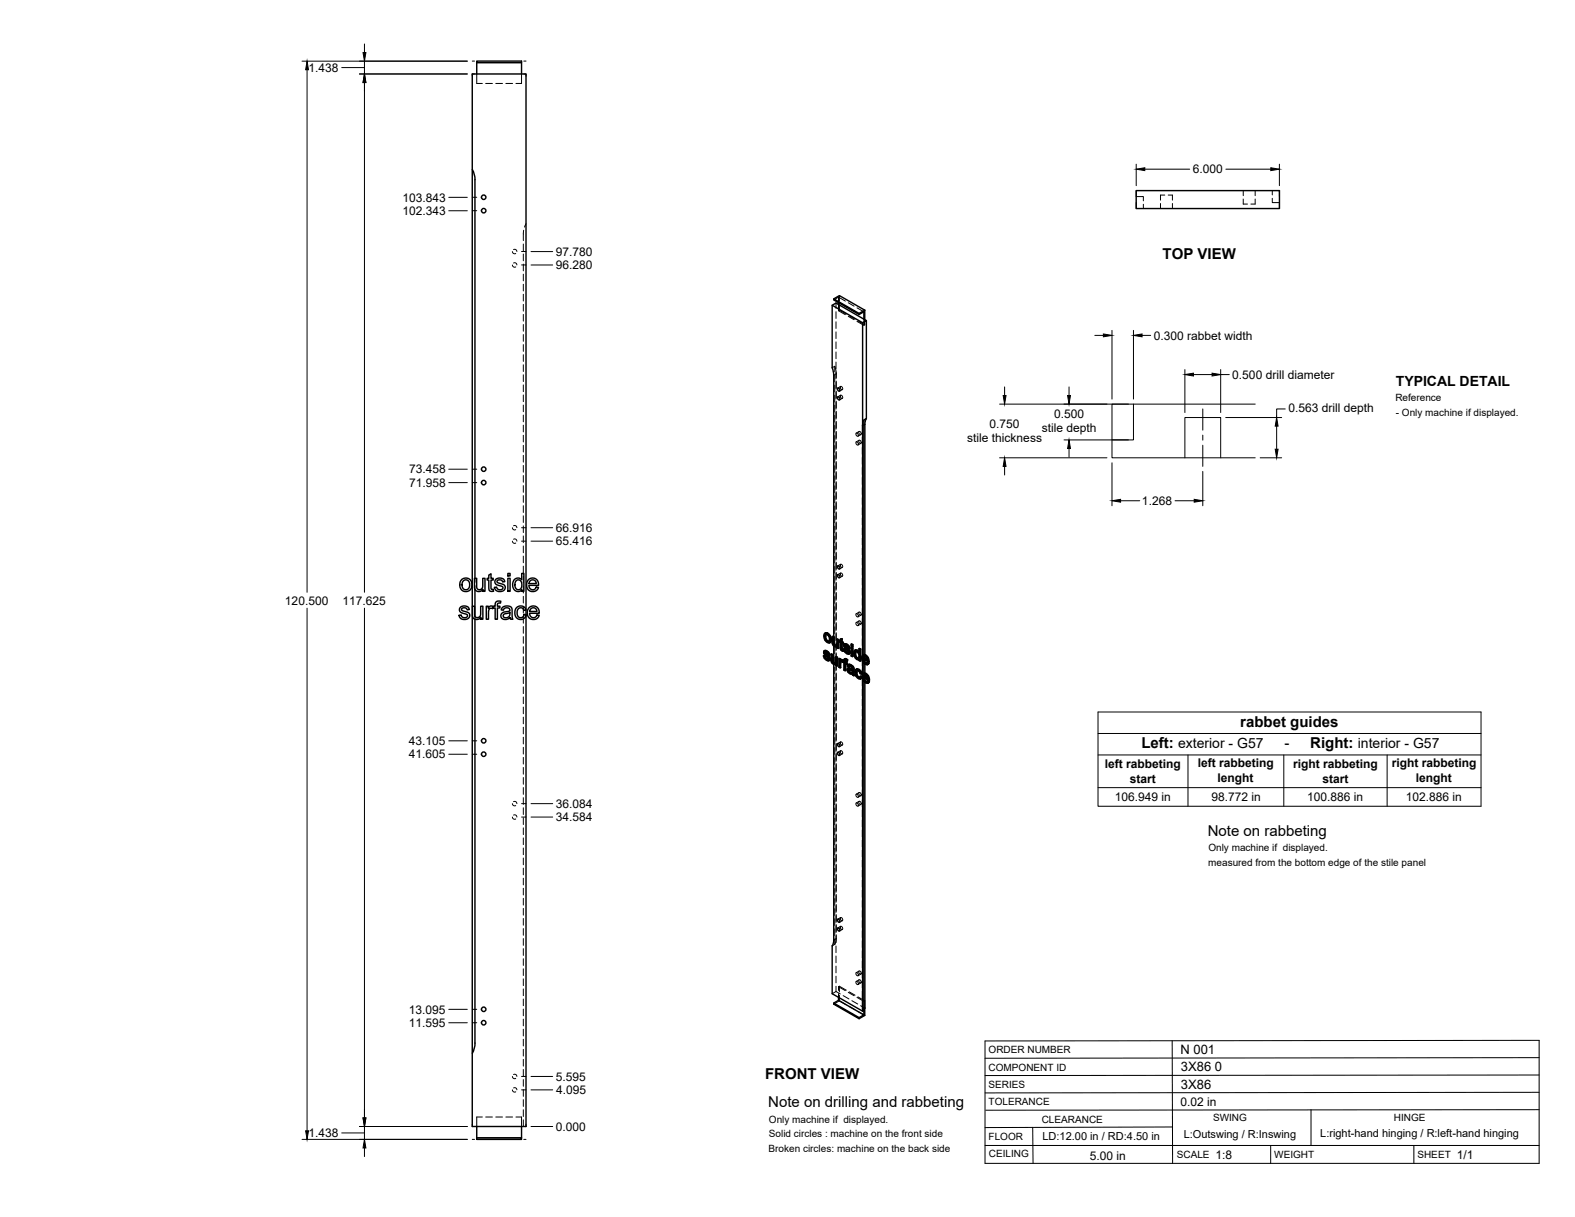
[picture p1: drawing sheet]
<svg xmlns="http://www.w3.org/2000/svg" width="559mm" height="432mm" viewBox="0 0 559 432" stroke-linecap="round" stroke-linejoin="round" font-family="sans-serif">
<!-- layer: Visible -->
<g fill="none" stroke="#000" stroke-width=".51">
<path d="M169.1 22.2v4M185 22.2h-15.9v-.5h15.9v4.5M167.6 60.1l.7 1.8 .2 1.8v141.5M403.1 67.6h50.8v6.4h-50.8zM295.3 108.3l10.7 6.2v118M295.8 106l2-1.1 9 5.1M297.5 107.4v.7M304.8 111.2l-9-5.2v.4l9 5.2M306 114.5l1.4-.8v34.8l-.9 .5v83.2M306.8 110l-2 1.2v.4l1.7-1v2.6M306.8 110v3.4M307.4 113.7l-10.8-6.2-1.3 .8v22.2l.5 2.6v92.8"/>
<path d="M297.2 137.7l.6 .2 .1 .8-.6-.1zM297.2 140.8l.6 .2 .1 .8-.6-.1zM307.4 148.5l-.5 2v81.8M163.3 215.5l1.4-.5a1.58 1.58 0 0 1 1.8 1.3l-.8 .1a1.02 1.02 0 0 0-.9-.8 1.02 1.02 0 0 0-1 .8l2.1 .9a1.39 1.39 0 0 1 .6 1.7 1.39 1.39 0 0 1-1.7 .8l-.9-.1-.7-.6-.3-.8 .7-.1a1.09 1.09 0 0 0 1.1 1 1.09 1.09 0 0 0 1.1-1l-1.8-.7a1.19 1.19 0 0 1-.7-2zM163.8 205.6l1-.5a2.33 2.33 0 0 1 2.6 3 2.33 2.33 0 0 1-3.8 1.1l-.4-1.1a2.74 2.74 0 0 1 .6-2.5zM164.3 206.2l1.3-.4 .9 .7 .1 1.7-.8 .9h-1.1l-.6-.6-.2-1.4zM167.6 215.1h.8v2.6a1.14 1.14 0 0 0 1.1 1.4 1.14 1.14 0 0 0 1-1.5v-2.5h.8v4.6h-.7v-.7a1.63 1.63 0 0 1-1.9 .8 1.63 1.63 0 0 1-1.1-1.8zM168.3 205.2h.8v2.6a1.14 1.14 0 0 0 1.2 1.4 1.14 1.14 0 0 0 1-1.5v-2.5h.8v4.6h-.7v-.7a1.63 1.63 0 0 1-2 .8 1.63 1.63 0 0 1-1.1-1.9zM168.5 219.7v150.4l-.2 1.9-.7 1.7M168.5 209.2v9.5M172.5 215.1h.7v.7a1.12 1.12 0 0 1 1.8-.6l.7-.1v-.5a1.33 1.33 0 0 1 .6-1.3 1.33 1.33 0 0 1 1.4 0l-.1 .7a.71 .71 0 0 0-.8 0 .71 .71 0 0 0-.3 .7v.4h.9v.6h-.9v4h-.8v-4h-.7v-.4l-.2 .7a1.02 1.02 0 0 0-1.2 .1 1.02 1.02 0 0 0-.3 1.2v2.4h-.8zM173.4 204l.8-.4v1.6h.8v.6h-.8v3.1l.8 .2 .1 .7h-.6a1.02 1.02 0 0 1-1.1-1.4v-2.6h-.6v-.6h.6z"/>
<path d="M175.8 205.7l1.5-.6a1.58 1.58 0 0 1 1.8 1.3l-.8 .1a.99 .99 0 0 0-1-.8 .99 .99 0 0 0-.9 .8l2.6 1.1a1.59 1.59 0 0 1-.2 2 1.59 1.59 0 0 1-1.9 .3l-.9-.4-.4-.5-.2-.6 .8-.1a1.08 1.08 0 0 0 1.1 1 1.08 1.08 0 0 0 1.1-1.1l-2-.7a1.19 1.19 0 0 1-.6-1.8zM178.2 215.6l.7-.4 1-.2 1.5 .5 .5 4.2h-.8l-.1-.6a1.77 1.77 0 0 1-2 .8 1.77 1.77 0 0 1-1.3-1.7l.7-.9 1.6-.3a.68 .68 0 0 0 .9-.7 .68 .68 0 0 0-.9-.6 1.12 1.12 0 0 0-1.4 .8l-.8-.1zM178.7 218l1.4-.4a.42 .42 0 0 1 .6-.2 .42 .42 0 0 1 .2 .6v.1a1.2 1.2 0 0 1-1.1 1.1 1.2 1.2 0 0 1-1.3-.9zM180.2 205.2h.8v4.6h-.8zM180.2 203.5h.8v.8h-.8zM182.5 205.7a1.73 1.73 0 0 1 2.6 0v-2.2h.8v6.3h-.8v-.6a1.89 1.89 0 0 1-2.3 .4 1.89 1.89 0 0 1-.9-2.1zM183.1 206.1l.8-.4 .9 .5 .4 1.2-.2 1.1a1.26 1.26 0 0 1-1.7 .6 1.26 1.26 0 0 1-.6-1.6zM183.3 215.6v-.1a1.93 1.93 0 0 1 3.3 1l-.8 .1a1.29 1.29 0 0 0-1.7-.8 1.29 1.29 0 0 0-.6 1.8l.1 .8 .7 .7a1.18 1.18 0 0 0 1.6-1.1l.8 .1-.4 .9a2.06 2.06 0 0 1-2.4 .6 2.06 2.06 0 0 1-1.2-2.2l.1-1zM186.6 218.1v-191.9h-19v373.5h19v-181.3M187.4 205.7a2.14 2.14 0 0 1 2.6-.4 2.14 2.14 0 0 1 1.1 2.4h-3.5l.2 .7a1.29 1.29 0 0 0 1.3 .9 1.29 1.29 0 0 0 1.1-1l.9 .1-.5 .9a2.33 2.33 0 0 1-3.2 0 2.33 2.33 0 0 1-.2-3.2zM187.7 215.6a2.15 2.15 0 0 1 2.5-.3 2.15 2.15 0 0 1 1.1 2.3h-3.4l.2 .8a1.29 1.29 0 0 0 1.2 .8 1.29 1.29 0 0 0 1.2-1l.8 .1-.5 .9a2.34 2.34 0 0 1-3.2-.1 2.34 2.34 0 0 1-.1-3.2zM188.1 206.1l1.2-.3a1.27 1.27 0 0 1 1 1.3h-2.6z"/>
<path d="M188.3 216l.8-.4 .7 .2 .7 1.2h-2.6zM297.2 200.8l.6 .2 .1 .8-.6-.2zM297.2 203.9l.6 .2 .1 .8-.6-.1zM292.1 232.7l.5 .2M292.5 230.9l.9 .1M292.6 232.9l.2-.2 .2 .6-.2 .1zM292.7 231.6l.4 .3M292.7 231.8l1.4 1.1M292.7 224.7l.6-.2 .5 .2zM292.7 224.7l-.4 .5v1l.9 1.5a.93 .93 0 0 0 1.4 .2M292.7 230.8l-.3 .2M292.8 225.9l.2 1"/>
<path d="M292.8 233.4l.5 .5 .5-.1M292.8 230.9l.6 .1 .5 .4M292.8 232.7l-.4-.2a1.18 1.18 0 0 0 .4 1.5l.8 .4 .6-.1M292.9 232l1.5 1.3M292.9 231.4v.1M292.9 231.7l-.2-.3 .7 .2 .4 .7 .4 .2M293 226.9l.2-.1 .6 .6-.4 .1zM293 233.3l.5 .4M293 230.8l-.7 .3-.1 .6 1.5 1.7v.6M293.1 225.1l-.1 .7M293.2 231.1l.5 .4 .2-.1 .4 .4M293.2 226.8l-.2-.9a.5 .5 0 0 1 .1-.8 .5 .5 0 0 1 .7 .4l.4 .7 .1 1-.2 .4-.6-.1"/>
<path d="M293.3 233.9l.4 .1M293.5 224.8l.9 .9 .2-.1 .4 1.3M293.7 231.5l.4 .5 .2-.1 .1 .5-.2 .1-.1-.5M293.8 227.4l.3 .1M293.8 224.7l.8 .9M293.8 234h-.1M293.9 233l.3 .4 .2-.1 .1 .5M294.2 233.4l.1 .5 .2-.1-.1 .4M294.3 233.9l-.1 .4 .2-.1-.3 .2M294.4 225.7l.3 1.3 .3-.1-.2 .8M294.7 227l-.1 .9 .2-.2-.4 .3M294.8 232.1l.7 .1v2.3"/>
<path d="M295.3 225.9l.6 .1v2.2M295.3 232.4v2.1h.2l.2 .4M295.3 234.6l.2 .4 .2-.1 .3 .3M295.5 235l.3 .3h.6M295.5 232.2l-.7-.1 .1 2.6 .8 1h.8M295.7 226.1v2.2l.2-.1 .2 .4M295.7 228.3l.2 .5 .2-.2 .3 .3M295.8 235.3l.4 .1M295.8 235.7v97.8l-.5 2.1v17l10.7 6.2 .5-.3M295.8 229.2v5.8M295.9 228.8l.3 .3 .6-.1-.2 .2M295.9 226l-.6-.1v2.5l.7 1 .5 .2 .5-.2"/>
<path d="M296.2 229.1l.4 .1M296.4 235.3l-.2 .1M296.4 235.2l-.2 .2M296.5 233.1l.7 .1v3l-.3 .1v-3M296.5 235.7v.4l.4 .2M296.5 235.7l-.1 .1M296.9 226.8l.7 .1v3.1l-.3 .1v-3M297 229.4v.5l.3 .2M297 229.4l-.2 .1M297.2 233.2l-.7-.1-.1 2.1M297.6 226.9l-.7-.1v1.9l-.3 .5M297.6 233.7l.6 .1v.4l.3-.2"/>
<path d="M298 233.9v.5l.8-.3M298.1 234.8l.2 2.1-.2 .1v-1.6M298.1 227.3h-.3v.4l.3 .2 .1 2.4 .5 .6h.6l-.1-.4h-.4M298.1 226.8l.7-.2v1M298.2 233.8l-.6-.1v3l.5 .3M298.3 234.1h.5l.4 .3M298.4 234.7h.1M298.6 234.2l.4 .4M298.6 226.7v1.1l.6 .1M298.6 227.8l.6 .1-.2 .5v-.4M298.6 230.2l.4 .2M298.7 230.4l.5 .1"/>
<path d="M298.8 226.6l-.7 .2v.7l-.3-.2M298.8 228.3v1.8M298.9 235l-.7-.3 .1 .6M299 228.4l-.4-.2v2l.3 .1M299 230.6l.1 .5M299 234.5v.4l.4 .2v2.6l.4 .3M299 234.7l-.1 .3M299 234.9l-.1 .1M299.3 230.3l.4 .2M299.6 228.5l.9 .1M299.7 233.8h.7l.4 .3M299.7 230.5l.2-.2 .2 .6-.2 .1z"/>
<path d="M299.8 229.2l.4 .3M299.8 229.4l1.5 1.1M299.8 235l.8 .2-.2 .5v-.4M299.9 228.4l-.4 .2M299.9 233.7l-.3 .1M299.9 231l.5 .5h.5M299.9 228.5l.6 .1 .6 .4M299.9 230.3l-.4-.1a1.37 1.37 0 0 0 .8 1.6l.6 .3 .4-.2M300 229.7l1.5 1.2M300 229v.1M300 229.3l-.2-.2 .6 .1 .9 .9M300.1 234.4v.5"/>
<path d="M300.1 235.5v2.4l-.3 .1v-2.6l.6 .3M300.1 233.9l.7 .2-.3 .5v-.4M300.1 230.9l.5 .5M300.1 228.4l-.7 .3v.5l1.5 1.9-.1 .5M300.3 228.7l.5 .4 .3-.1 .3 .5M300.4 233.8l-.9 .1-.1 .8-.4-.2h.4M300.4 231.5l.4 .1M300.5 234.6l-.5-.2-.2 .6 .8 .2M300.8 229.1l.4 .5 .2-.1 .2 .5-.3 .1-.1-.5M300.9 237.1l.5-.1 1 .3M300.9 231.6h-.1M301 237.9l.2 .4 .2-.1 .4 .3"/>
<path d="M301 230.6l.3 .5 .2-.2 .1 .5M301.1 237.7l.3 .5M301.1 237l-.3 .2M301.2 238.3l.3 .4h.7M301.2 236.4l.1-.1-.2 .3zM301.2 237.6l-.1 .1M301.2 235.8l.8 .1 .6 .4M301.2 237.6h.2a.76 .76 0 0 1 .9 .9l-.3 .3M301.3 237.6l-.1 .1M301.3 236.3l.9 .5a.36 .36 0 0 1 .2 .6 .36 .36 0 0 1-.6-.1l-.6-.2M301.3 231.1l.1 .4 .2-.1-.1 .4M301.4 237l-.8 .3 .1 1 .9 .8h.8l.1 .4 .4 .3"/>
<path d="M301.4 231.5l-.1 .4 .2-.1-.3 .3M301.4 235.7l-.5 .2M301.5 238.7h.8M301.8 236.1l1.1 .6M302 229.7l.6 .1zM302 228.6l.6 .1zM302 229.7v3l.4 .3M302 228.6v.6l.4 .2M302 235.9l-.6-.2-.5 .2-.3 .4 .5 .3M302.3 236.5l.3 .4 .3-.2 .1 .5M302.6 229.8v3.1l-.2 .1v-3M302.6 228.7l-.2 .7v-.6"/>
<path d="M302.6 236.9l.2 .4 .2-.1 .1 2M302.8 237.3v2.1l.3-.2 .1 .4-.3 .2-.1-.4M303.4 232.1l.2 .9M303.4 230.7h.8l.5 .4M303.6 231.3l.6 .1 .5 1v1l-.6 .2M303.6 231.3l-.2 .8 .2-.2 .2 1M303.6 233l.2-.1 .5 .6-.3 .1zM303.6 231.2v.1M303.7 230.6l-.4 .2M303.8 231.2l-.2 .7M303.8 238.8l.2 1 .2-.2 .6 .6M303.9 237.4l.9 .1 .7 .6"/>
<path d="M304 239.8l.5 .5h.6M304 230.8l.7 .4M304.1 237.3l-.4 .2M304.2 238l-.2 .7M304.2 230.7l-.5-.1a1.97 1.97 0 0 0 0 3.1l.7 .4 .4-.1M304.3 233.5l.3 .1M304.5 237.6l.7 .7 .3-.2 .3 1-.2 .1-.4-.9M304.7 230.2l.5 .2 .2-.1v4.2l-.2 .1v-4.2M304.8 237.5l-.9-.1a2.17 2.17 0 0 0 .8 3.5h.6M304.8 234v.4l.4 .2M304.8 234l-.2 .1M305.2 240l.4 .3"/>
<path d="M305.4 230.3l-.5-.3-.2 .2v1.5l-.3-.5M305.6 239.2l-.4-.2-.5-.8-.5-.2-.4 .8 .2-.1 .2 .9M306 232.4h1.1l.9 .9M306 234.7v4.5M306.2 239h1.1l.8 .9M306.3 239.9l1.5 .9-.5-1.1a.51 .51 0 0 0-.6-.3 .51 .51 0 0 0-.4 .5l.3-.1 1.1 .7M306.4 234.7l.6 .6 .6-.1M306.4 233.9l.2 .6M306.5 234v.2M306.5 235.3v3.5M306.6 232.9l-.2 .4 .1-.4M306.7 239.4l-.1 .4"/>
<path d="M306.9 232.9v.6M306.9 234.2v.7M306.9 235.6v3.2M306.9 239.4v.6M306.9 232.9l.8 1.3-1.5-.8M306.9 232.9a.45 .45 0 0 0-.5 0 .45 .45 0 0 0-.2 .5l.2-.1 1.2 .6M306.9 232.5l.9 .9 .2-.1 .3 1.3M307 235.3l.4 .1M307.1 239.1l.8 .9 .2-.1 .4 1.3M307.1 232.4l-.6-.2-.6 .5v1.8l.7 .9 .7 .5 .5-.1 .5-.6M307.3 239l-.6-.2-.7 .5v1.7l.6 .9 .9 .5h.3l.7-.6M307.5 235.3l-.1 .1"/>
<path d="M307.6 235l.5 .4M307.8 233.4l.3 1.4 .2-.2-.2 .2M307.9 240l.4 1.3 .2-.1-.2 .1M308.1 234.9l-1.9-1.1 .2 .9 .2-.2 .6 .6M308.3 235.2l-.5 .6M308.3 235.2l-.4-.3-.5 .5M305.6 240.3l.2-.1-.5 .7zM305.8 240.2l-.4-.4-.4 .6-.5-.1M306 241v117.8M306.5 241.7v118.4M306.6 240.5l.2 .6M306.6 241.3l.5 .5h.6"/>
<path d="M306.9 242.1v115.6l-.4 .2M306.9 240.7v.5M307.1 241.8l.4 .1M307.6 241.9h-.1M307.8 241.6l.5 .3M308.3 241.5l-2-1.2 .3 1 .2-.2 .5 .6M308.5 241.8l-.5 .6M308.5 241.8l-.5-.3-.5 .4M297.2 267l.6 .2 .1 .8-.6-.2zM297.2 263.9l.6 .1 .1 .9-.6-.2zM297.2 329.3l.6 .2 .1 .8-.6-.2zM297.2 326.2l.6 .2 .1 .8-.6-.2z"/>
<path d="M297.5 353.9v1l-1.7 1v.4l9 5.1v-.3l-9-5.2M297.5 354.9l9 5.2-1.7 1M306.8 357.7v2.6l-2 1.1M169.1 399.7v4.6h15.9v-.6h-15.9M185 399.7v4"/>
<circle cx="171.6" cy="74.8" r=".79"/>
<circle cx="171.6" cy="70" r=".79"/>
<circle cx="171.6" cy="171.2" r=".79"/>
<circle cx="171.6" cy="166.5" r=".79"/>
<circle cx="171.6" cy="262.8" r=".79"/>
<circle cx="171.6" cy="267.6" r=".79"/>
<circle cx="171.6" cy="358.1" r=".79"/>
<circle cx="171.6" cy="362.9" r=".79"/>
</g>
<!-- layer: Hidden -->
<g fill="none" stroke="#000" stroke-width=".35">
<path d="M169.1 26.2v3.4h2M172.3 29.6h2.4M175.9 29.6h2.4M179.5 29.6h2.4M185 26.2v3.4h-2M186.6 79.4l-.5 1.2M403.1 69.7h2.6v1.6M405.7 72.5v1.5M411.7 72.2v1.8M413.3 69.2h-1.6v1.8M414.5 69.2h1.5v1.8M416 72.2v1.8"/>
<path d="M441.1 70.6v1.8h1.5M441.1 67.6v1.8M445.3 70.6v1.8h-1.5M445.3 67.6v1.8M451.4 70.4v1.5h2.5M451.4 67.6v1.6M181.8 94l.4 .7h.8M181.8 89.3l.4 .6h.8M182.2 93.3h.7l.5 .7M182.2 88.6l.7-.1 .5 .7M185.7 86.6v2.3M185.7 90.1v2.4"/>
<path d="M185.7 93.7v2.4M185.7 97.3v2.4M185.8 81.7l-.1 3.7M185.7 100.9v2.3M185.7 104.4v2.4M185.7 108v2.4M185.7 111.6v2.3M185.7 115.1v2.4M185.7 118.7v2.4M296.6 107.5v1.9M296.6 110.6v2.4M296.6 114.2v2.3"/>
<path d="M296.6 117.8v2.3M297.5 105.4v2M297.5 108.1v2.2M297.5 105.4l-1.7 1M297.5 105.4l2.4 1.4M297.8 110.1l-.3 .2 2.4 1.4M297.8 104.9v2M297.8 108.1v2M297.8 110.1l2.4 1.4M301 107.4l2 1.2M301 112.2l2 1.2M301.3 112.1l2.1 1.2"/>
<path d="M304.1 109.2l2.4 1.4M304.1 114l2.4 1.4M304.4 113.9l2.4 1.4M306.5 113.2v2.2l.3-.1v-1.9M185.7 122.3v2.4M185.7 125.9v2.3M185.7 129.4v2.4M185.7 133v2.4M185.7 136.6v2.4M295.3 130.5l.9-.5 .4 1.6 .1 2.4M296.2 130v1.9M296.2 133.1v2.4"/>
<path d="M296.2 136.7v2.3M296.6 121.3v2.4M296.6 124.9v2.4M296.6 128.5v2.3M296.6 132v2.4M296.6 135.6v2.4M296.6 139.2v2.4M296.7 135.2v2.4M296.7 138.8v2.4M298.2 137.2a.58 .58 0 0 1 .7 .3 .58 .58 0 0 1-.3 .7l-.4-.4zM298.2 137.1l-1 .6M298.9 138.2l-1 .6"/>
<path d="M185.7 140.1v2.4M185.7 143.7v2.4M185.7 147.3v2.4M185.7 150.9v2.3M185.7 154.4v2.4M185.7 158v2.4M296.2 140.3v2.3M296.2 143.8v2.4M296.2 147.4v2.4M296.2 151v2.3M296.2 154.5v2.4M296.2 158.1v2.4"/>
<path d="M296.6 142.7v2.4M296.6 146.3v2.4M296.6 149.9v2.4M296.6 153.5v2.4M296.6 157v2.4M296.7 142.3v2.4M296.7 145.9v2.4M296.7 149.5v2.4M296.7 153.1v2.3M296.7 156.6v2.4M298.2 140.3a.58 .58 0 0 1 .7 .3 .58 .58 0 0 1-.3 .7l-.4-.4zM298.2 140.2l-1 .6"/>
<path d="M298.9 141.3l-1 .6M303.7 156.8a.6 .6 0 0 1 .7 .4 .6 .6 0 0 1-.2 .7l-.5-.4zM303.7 153.7a.6 .6 0 0 1 .7 .3 .6 .6 0 0 1-.2 .8l-.5-.5zM304.7 153.2a.55 .55 0 0 1 .8 .2 .55 .55 0 0 1-.4 .8l-.3-.4zM304.8 156.2a.56 .56 0 0 1 .7 .4 .56 .56 0 0 1-.4 .7l-.4-.6zM304.8 156.2l-1 .6M304.8 153.1l-1 .6M305.4 157.3l-1 .6M305.4 154.2l-1 .6M305.9 155.2v2.4M305.9 158.8v2.4M306.5 149l-.5 1.6-.1 3.4"/>
<path d="M185.7 161.6v2.4M185.7 165.1v2.4M185.7 168.7v2.4M185.7 172.3v2.4M185.7 175.9v2.3M185.7 179.4v2.4M296.2 161.7v2.4M296.2 165.2v2.4M296.2 168.8v2.4M296.2 172.4v2.4M296.2 176v2.4M296.2 179.5v2.4"/>
<path d="M296.6 160.6v2.4M296.6 164.2v2.4M296.6 167.7v2.4M296.6 171.3v2.4M296.6 174.9v2.4M296.6 178.5v2.3M296.7 160.2v2.4M296.7 163.8v2.4M296.7 167.3v2.4M296.7 170.9v2.4M296.7 174.5v2.4M296.7 178.1v2.3"/>
<path d="M305.9 162.4v2.3M305.9 165.9v2.4M305.9 169.5v2.4M305.9 173.1v2.4M305.9 176.7v2.3M181.8 192l.4 .7h.8M181.8 187.2l.4 .7h.8M182.2 191.3h.8l.4 .7M182.2 186.6h.8l.4 .6M185.7 183v2.4M185.7 186.6v2.4M185.7 190.1v2.4"/>
<path d="M185.7 193.7v2.4M185.7 197.3v2.4M296.2 183.1v2.4M296.2 186.7v2.4M296.2 190.2v2.4M296.2 193.8v2.4M296.2 197.4v2.4M296.6 182v2.4M296.6 185.6v2.4M296.6 189.2v2.4M296.6 192.8v2.3M296.6 196.3v2.4"/>
<path d="M296.6 199.9v2.4M296.7 181.6v2.4M296.7 185.2v2.4M296.7 188.8v2.4M296.7 192.3v2.4M296.7 195.9v2.4M296.7 199.5v2.4M305.9 180.2v2.4M305.9 183.8v2.4M305.9 187.4v2.3M305.9 190.9v2.4M305.9 194.5v2.4"/>
<path d="M305.9 198.1v2.4M168.5 205.2v1.4M168.5 207.8v1.4M168.5 218.7v1M185.7 200.9v2.3M185.7 204.4v2.4M185.7 208v2.4M185.7 211.6v2.4M185.7 215.2v2.3M185.7 218.7v2.4M186.6 218.1v.3M296.2 201v2.3"/>
<path d="M296.2 204.5v2.4M296.2 208.1v2.4M296.2 211.7v2.4M296.2 215.3v2.3M296.2 218.8v2.4M296.6 203.5v2.3M296.6 207.1v2.3M296.6 210.6v2.4M296.6 214.2v2.4M296.6 217.8v2.3M296.7 203.1v2.3M296.7 206.6v2.4"/>
<path d="M296.7 210.2v2.4M296.7 213.8v2.4M296.7 217.4v2.3M298.2 200.3a.58 .58 0 0 1 .7 .3 .58 .58 0 0 1-.3 .7l-.4-.4zM298.2 203.4a.58 .58 0 0 1 .7 .3 .58 .58 0 0 1-.3 .7l-.4-.4zM298.2 200.2l-1 .6M298.2 203.3l-1 .6M298.9 201.3l-1 .6M298.9 204.4l-1 .6M303.7 217.8a.6 .6 0 0 1 .7 .3 .6 .6 0 0 1-.2 .8l-.5-.5zM304.7 217.3a.55 .55 0 0 1 .8 .2 .55 .55 0 0 1-.4 .8l-.3-.5zM304.8 217.2l-1 .6"/>
<path d="M305.4 218.3l-1 .6M305.9 201.7v2.3M305.9 205.2v2.4M305.9 208.8v2.4M305.9 212.4v2.4M305.9 215.9v2.4M305.9 219.5v2.4M185.7 222.3v2.4M185.7 225.9v2.3M185.7 229.4v2.4M185.7 233v2.4M185.7 236.6v2.4"/>
<path d="M292.4 232.5l.3 1-.2 .1M292.4 231.3l.1 .4-.2 .2M292.5 230.9l-.3 .5M292.5 225.6l.4 1.3-.3 .1M292.5 231.7l.3 .5-.2 .1M292.7 230.8l-.4 .3M292.7 233.5l.8 .6-.2 .2M292.8 231.4l.2-.1-.1 .1M292.8 232.2l1.1 1-.2 .2M292.9 226.9l.9 .9-.3 .1M292.9 224.5l-.6 1.2M292.9 231.3l-.2 .1"/>
<path d="M293 231.3l.4 .1-.2 .1M293.1 225.1l-.1 .1M293.2 225.1h.6l-.3 .1M293.4 231.4l.4 .4-.2 .1M293.5 234.1l.5 .2-.2 .2M293.8 225.1l.4 .5-.1 .2M293.8 227.8l.6 .2-.2 .1M293.8 233.8h.1M293.8 231.8l.2 .4-.2 .1M293.9 233.3l.2 .3-.2 .1M293.9 233.8l-.1 .2M294 232.2l.4 .2"/>
<path d="M294.1 233.6l-.2 .2M294.3 234.3h-.3M294.3 227.4l-.2 .1M294.3 225.7l.2 .8-.2 .3M294.5 226.7l-.4 .9M294.6 227.9l-.2 .1M295 232l.1 2.3-.2 .2M295.1 234.3l.1 .5-.2 .1M295.2 234.8l.3 .4-.2 .2M295.5 225.7v2.4l-.2 .1M295.5 228.1l.1 .5-.2 .1M295.5 235.2l.4 .4-.2 .1"/>
<path d="M295.6 228.6l.3 .4-.2 .1M295.8 225.9v3.3M295.8 235v.7M295.9 229l.5 .3-.3 .1M295.9 235.6l.9-.1-.3 .2 .1 2.3M296.2 222.4v2.4M296.2 226v2.3M296.2 229.6v2.3M296.2 233.1v2.4M296.2 236.7v2.4M296.4 229.3h.8l-.2 .1M296.4 235.3h.1"/>
<path d="M296.5 235.2l-.1 .1M296.6 221.3v2.4M296.6 224.9v2.4M296.6 228.5v2.4M296.6 232.1v2.3M296.6 239.2v2.4M296.7 235.1l-.3 .2M296.7 231.6v3.2l-.3 .4M296.7 220.9v2.4M296.7 224.5v2.4M296.7 228.1v2.3M296.7 235.2v2.4"/>
<path d="M296.7 238.8v2.4M296.8 235.5l-.3 .6M296.8 236l.4 .2M296.8 229h.1M296.9 229l-.2 .1M297.1 228.9l-.3 .1M297.1 226.7v1.8l-.3 .5M297.2 229.3l-.2 .6M297.2 229.7l.4 .3M297.9 233.6v3l-.3 .1M297.9 236.6l.4 .3M298 227.6l.3 .2-.2 .1"/>
<path d="M298 227.2l-.2 .5M298.1 227.3l.2 .1M298.2 234.2v.1M298.3 227.8l.1 2.4-.2 .1M298.3 226.7l-.2 .8M298.4 230.2l.2 .3-.2 .1M298.4 234l-.4 .4M298.5 234.6l-.1 .1M298.5 234.5l.3 .1-.2 .1M298.6 228.2l.2-.2v.3M298.6 230.5l.4 .3-.3 .1M298.8 234.6l.3 .3"/>
<path d="M298.8 228l.4 .3M299 230.8l.3 .1M299 234.7l.2-.2-.1 .4M299.1 234.9h-.1M299.2 234.4v.1M299.2 234.8l.4 .2-.2 .1M299.2 234.5l-.2 .4M299.2 234.4l-.2 .2M299.4 234.5l.2 .1M299.5 230.2l.3 .9-.2 .1M299.6 228.9l-.2 .6M299.6 235v2.6l-.2 .1"/>
<path d="M299.6 228.6l-.3 .4M299.6 237.6l.5 .3M299.7 229.3l.3 .5-.3 .1M299.7 233.9l-.1 .7-.2 .1M299.8 228.5l-.4 .2M299.8 233.7l-.4 .3M299.8 231.1l.8 .7-.2 .1M299.8 235.4l.3-.1v.2M299.9 234.4h.2M300 229.8l1.1 1.1-.3 .1M300.1 228.9l-.1 .1M300.1 235.3l.5 .3"/>
<path d="M300.1 228.9l.4 .1-.2 .2M300.1 234.3h.3l-.2 .2M300.4 234.3l.3 .2M300.5 229l.4 .4-.2 .1M300.6 231.8l.6 .2-.3 .1M300.8 237.5l.2 .7-.2 .2M300.8 236.2l.5 .3M300.9 237.1l-.4 .5M300.9 229.4l.2 .4-.2 .2M301 237l-.4 .3M301 238.2l.7 .7-.3 .1M301 235.8l-.4 .5"/>
<path d="M301.1 231.5h-.2M301.1 231.5l-.2 .1M301.1 230.9l.1 .3-.2 .2M301.1 235.7l-.3 .2M301.1 229.8l.5 .2M301.2 231.2l-.1 .3M301.3 237.5h.2zM301.3 237.5v.1M301.3 237.5l-.2 .1M301.4 231.9l-.2 .1M301.3 236.3h.1M301.5 237.5l1.1 .3-.2 .1"/>
<path d="M301.5 236.2l.5 .1-.3 .1M301.7 238.9l.5 .1-.3 .2M302 236.3l.5 .5-.3 .1M302.2 239h.4l-.2 .1M302.2 229.6v3l-.2 .1M302.2 228.5l-.2 .7M302.2 232.6l.4 .3M302.2 229l.4 .3M302.4 237.3l.2 .1M302.4 238.6l-.2 .1M302.5 236.8l.1 .5-.2 .1M302.5 238.5l-.2 .2"/>
<path d="M302.6 237.8l-.1 .6-.2 .2M302.6 237.3l-.2 .2M302.6 239l.1 .4-.2 .1M302.7 239.4l.5 .2M303.1 231.6l.2 1-.2 .1M303.3 230.9l-.4 .9M303.3 232.6l.4 .7-.2 .2M303.5 230.7l-.5 .3M303.6 238.4l.3 1.3-.2 .2M303.7 233.3l.5 .6-.2 .1M303.7 237.6l-.3 .9M303.7 220.9a.6 .6 0 0 1 .7 .3 .6 .6 0 0 1-.2 .8l-.5-.4z"/>
<path d="M303.8 231.2h.5l-.2 .1M303.8 231.2h-.2M303.8 231.2h.1M303.9 239.7l.9 .9-.3 .2M303.9 237.4l-.4 .4M304.2 238h-.2M304.2 237.9h.6l-.2 .2M304.2 233.9l.8-.1-.2 .2M304.3 231.2l.5 .5-.2 .2M304.7 231.2l.2 .3M304.8 220.3a.56 .56 0 0 1 .7 .4 .56 .56 0 0 1-.4 .7l-.4-.7zM304.8 237.9l.4 .4-.3 .1"/>
<path d="M304.8 233.5l-.2 .1M304.8 231.7l.2 1.1-.2 .1M304.8 220.3l-1 .6M304.9 230v1.5l-.2 .2M305 232.8l-.4 .8M305 233.8l-.2 .6M305 234.2l.4 .3M305.2 238.3l.2 .6-.2 .1M305.4 238.9l.4 .2M305.4 239.8l-.4 .6M305.4 221.4l-1 .6M305.9 233.3l.4 1.3-.3 .2"/>
<path d="M305.9 223.1v2.4M305.9 226.7v2.3M305.9 230.2v2.4M305.9 233.8v2.4M305.9 237.4v2.4M306 232.5v2.2M306 239.2v1.8M306.1 239.9l.3 1.3-.2 .1M306.2 233.8l.2-.1v.2M306.3 234.6l.9 .9-.2 .2M306.3 232.3l-.6 1.1M306.4 233.7l1.9 1.1"/>
<path d="M306.4 238.9l-.5 1.1M306.5 232.2v.7M306.5 233.3v.7M306.5 234.2v1.1M306.5 238.8v2.9M306.6 232.9h-.2M306.7 239.4h-.1M306.8 239.3l.5 .1-.2 .1M306.9 232.3v.6l.3-.1-.6-.1M306.9 233.5v.7M306.9 234.9v.7M306.9 238.8v.6"/>
<path d="M306.9 240v.7M307.2 232.8l.5 .5-.2 .3M307.2 235.5l.7 .2-.2 .2M307.3 239.4l.5 .6-.2 .1M307.6 235.2h.1M307.6 235.2l-.1 .1M307.6 233.9l.3 .2M307.7 235.2l-.3 .1M307.7 233.4l.2 .7-.2 .1M307.8 240l.2 .6-.2 .2M307.9 234.9l-.3 .3M308 235.7h-.1"/>
<path d="M185.7 240.2v2.3M185.7 243.7v2.4M185.7 247.3v2.4M185.7 250.9v2.4M185.7 254.4v2.4M185.7 258v2.4M296.2 240.3v2.3M296.2 243.8v2.4M296.2 247.4v2.4M296.2 251v2.4M296.2 254.6v2.3M296.2 258.1v2.4"/>
<path d="M296.6 242.8v2.4M296.6 246.3v2.4M296.6 249.9v2.4M296.6 253.5v2.4M296.6 257v2.4M296.7 242.4v2.3M296.7 245.9v2.4M296.7 249.5v2.4M296.7 253.1v2.4M296.7 256.6v2.4M304.8 240.6l.7 .2M305.2 240.3h-.1"/>
<path d="M305.9 240.9v2.4M305.9 244.5v2.4M305.9 248.1v2.4M305.9 251.7v2.3M305.9 255.2v2.4M305.9 258.8v2.4M306.3 240.3l.2-.1 .1 .3M306.4 241.2l.9 .9-.2 .2M306.5 240.2l2 1.1M306.9 241.2v.9M307.3 242.1l.8 .2-.3 .1M307.7 241.8h.1"/>
<path d="M307.7 240.5l.3 .1M307.8 241.7l-.1 .1M308 241.5l-.3 .3M308.2 242.2l-.1 .1M185.7 261.6v2.4M185.7 265.2v2.3M185.7 268.7v2.4M185.7 272.3v2.4M185.7 275.9v2.4M185.7 279.4v2.4M296.2 261.7v2.4M296.2 265.3v2.4"/>
<path d="M296.2 268.8v2.4M296.2 272.4v2.4M296.2 276v2.4M296.2 279.5v2.4M296.6 260.6v2.4M296.6 264.2v2.4M296.6 267.8v2.4M296.6 271.3v2.4M296.6 274.9v2.4M296.6 278.5v2.4M296.7 260.2v2.4M296.7 263.8v2.4"/>
<path d="M296.7 267.4v2.3M296.7 270.9v2.4M296.7 274.5v2.4M296.7 278.1v2.4M298.2 266.4a.58 .58 0 0 1 .7 .3 .58 .58 0 0 1-.3 .8l-.4-.4zM298.2 263.3a.58 .58 0 0 1 .7 .3 .58 .58 0 0 1-.3 .8l-.4-.4zM298.2 266.4l-1 .5M298.2 263.2l-1 .6M298.9 267.5l-1 .5M298.9 264.3l-1 .6M305.9 262.4v2.4M305.9 265.9v2.4"/>
<path d="M305.9 269.5v2.4M305.9 273.1v2.4M305.9 276.7v2.3M181.8 289.9l.4 .7h.8M181.8 285.1l.4 .7h.8M182.2 289.2h.8l.4 .7M182.2 284.4l.8 .1 .4 .6M185.7 283v2.4M185.7 286.6v2.4M185.7 290.2v2.3M185.7 293.7v2.4M185.7 297.3v2.4"/>
<path d="M296.2 283.1v2.4M296.2 286.7v2.4M296.2 290.3v2.4M296.2 293.8v2.4M296.2 297.4v2.4M296.6 282v2.4M296.6 285.6v2.4M296.6 289.2v2.4M296.6 292.8v2.3M296.6 296.3v2.4M296.6 299.9v2.4M296.7 281.6v2.4"/>
<path d="M296.7 285.2v2.4M296.7 288.8v2.4M296.7 292.4v2.3M296.7 295.9v2.4M296.7 299.5v2.4M303.7 284.9a.6 .6 0 0 1 .7 .4 .6 .6 0 0 1-.2 .7l-.5-.4zM303.7 281.8a.56 .56 0 0 1 .8 .4 .56 .56 0 0 1-.4 .7l-.4-.6zM304.7 284.4a.55 .55 0 0 1 .8 .3 .55 .55 0 0 1-.4 .7l-.3-.4zM304.7 281.3a.58 .58 0 0 1 .7 .3 .58 .58 0 0 1-.2 .7l-.4-.4zM304.8 284.3l-1 .6M304.8 281.2l-1 .6M305.4 285.4l-1 .6"/>
<path d="M305.4 282.3l-1 .6M305.9 280.2v2.4M305.9 283.8v2.4M305.9 287.4v2.4M305.9 291v2.3M305.9 294.5v2.4M305.9 298.1v2.4M185.7 300.9v2.4M185.7 304.4v2.4M185.7 308v2.4M185.7 311.6v2.4M185.7 315.2v2.3"/>
<path d="M185.7 318.7v2.4M296.2 301v2.4M296.2 304.5v2.4M296.2 308.1v2.4M296.2 311.7v2.4M296.2 315.3v2.3M296.2 318.8v2.4M296.6 303.5v2.4M296.6 307.1v2.3M296.6 310.6v2.4M296.6 314.2v2.4M296.6 317.8v2.3"/>
<path d="M296.7 303.1v2.4M296.7 306.6v2.4M296.7 310.2v2.4M296.7 313.8v2.4M296.7 317.4v2.3M305.9 301.7v2.4M305.9 305.2v2.4M305.9 308.8v2.4M305.9 312.4v2.4M305.9 316v2.3M305.9 319.5v2.4M185.7 322.3v2.4"/>
<path d="M185.7 325.9v2.4M185.7 329.5v2.3M185.7 333v2.4M185.7 336.6v2.4M296.2 335.1l-.9 .5M296.2 322.4v2.4M296.2 326v2.4M296.2 329.6v2.3M296.2 333.1v2M296.6 321.4v2.3M296.6 324.9v2.4M296.6 328.5v2.4"/>
<path d="M296.6 332.1v2.3M296.6 335.6v2.4M296.6 339.2v2.4M296.7 331.7l-.1 2.2-.4 1.2M296.7 320.9v2.4M296.7 324.5v2.4M296.7 328.1v2.4M298.2 328.7a.58 .58 0 0 1 .7 .3 .58 .58 0 0 1-.3 .8l-.4-.4zM298.2 325.6a.58 .58 0 0 1 .7 .3 .58 .58 0 0 1-.3 .8l-.4-.4zM298.2 328.7l-1 .5M298.2 325.6l-1 .5M298.9 329.8l-1 .5"/>
<path d="M298.9 326.7l-1 .5M305.9 323.1v2.4M305.9 326.7v2.4M305.9 330.2v2.4M305.9 333.8v2.4M305.9 337.4v2.4M185.7 340.2v2.3M185.7 343.7v2.4M185.7 347.3v2.4M185.7 350.9v2.4M185.7 354.5v2.3M185.7 358v2.4"/>
<path d="M296.6 351.8l-1.3 .8M296.6 351.8l1.5 .9M296.6 342.8v2.4M296.6 346.4v2.3M296.6 349.9v1.9M297.5 351.4v-1.3l.3-.2v2M297.5 352.6v1.3M297.5 350.1l2.4 1.4M297.8 355.1l-2 1.2M297.8 353.1v2M297.8 349.9l2.4 1.4M297.8 355.1l2.4 1.4"/>
<path d="M299.1 353.3l2.1 1.1M301 352.1l2 1.2M301.3 351.9l2.1 1.2M301.3 357.1l2.1 1.2M302.2 355l2.1 1.2M303.7 348.2a.6 .6 0 0 1 .7 .4 .6 .6 0 0 1-.2 .7l-.5-.4zM303.7 345.1a.6 .6 0 0 1 .7 .4 .6 .6 0 0 1-.2 .7l-.5-.4zM304.1 353.9l2.4 1.4 .3-.2M304.4 353.7l2.4 1.4M304.4 358.9l2.4 1.4M304.7 344.6a.55 .55 0 0 1 .8 .3 .55 .55 0 0 1-.4 .7l-.3-.4zM304.8 347.7a.56 .56 0 0 1 .7 .3 .56 .56 0 0 1-.4 .7l-.4-.6z"/>
<path d="M304.8 347.6l-1 .6M304.8 344.5l-1 .6M305.4 356.8l1.5 .9M305.4 348.7l-1 .6M305.4 345.6l-1 .6M305.9 355.2v3l.6 .3M305.9 341v2.3M305.9 344.5v2.4M305.9 348.1v2.4M305.9 351.7v2.4M306.5 357.9l-.6 .3M306.8 355.1v2.6"/>
<path d="M185.7 361.6v2.4M185.7 365.2v2.4M185.7 368.7v2.4M185.7 372.3v2.4M185.7 375.9v2.4M185.7 379.5v2.3M171.1 396.3h-2v3.4M172.3 396.3h2.4M175.9 396.3h2.4M179.5 396.3h2.4M181.8 386.7l.4 .7h.8M181.8 381.9l.4 .7h.8"/>
<path d="M182.2 386h.7l.5 .7M182.2 381.3l.7-.1 .5 .7M183 396.3h2v3.4M185.7 383v2.4M185.7 386.6v2.4M185.7 390.2v2.4M185.7 393.7v2.4M185.7 397.3v2.4"/>
</g>
<!-- layer: Reference -->
<g fill="none" stroke="#000" stroke-width=".35">
<path d="M167.6 21.7h.8M168.4 26.2h-.8v.8M185.8 26.2h.8v.8M185.8 21.7h.8M167.6 70h1.5M167.6 74.8h1.5M403.1 67.6v2.1M403.1 71.9v2.1M453.9 67.6v2.1M453.9 71.9v2.1M185 89.2h1.6M185 94h1.6"/>
<path d="M402.1 143.4v12.7h-7.6M445.3 143.4h-50.8v19h50.8M167.6 166.5h1.5M167.6 171.2h1.5M420.4 162.4v-14.3h12.7v14.3M185 187.2h1.6M185 192h1.6M167.6 262.8h1.5M167.6 267.6h1.5M185 285.1h1.6M185 289.9h1.6M167.6 358.1h1.5"/>
<path d="M167.6 362.9h1.5M167.6 398.9v.8h.8M185 381.9h1.6M185 386.7h1.6M186.6 398.9v.8h-.8M167.6 404.3h.8M185.8 404.3h.8"/>
</g>
<!-- layer: Hidden Narrow -->
<g fill="none" stroke="#000" stroke-width=".35">
<path d="M296.7 132.6l-.9 .6M306.5 150.7l-.6 .4M293.5 232.8l-.2 .1M295 233.8l-.2 .2M295.5 227.6l-.2 .1M296.7 234.5l-.2 .2M297.1 228.3l-.2 .1M298.3 229.5l-.2 .2M299.6 234.3l-.2 .1M300.6 230.4l-.2 .2M301.9 237.6l-.3 .1M302.6 238l-.2 .1"/>
<path d="M296.7 333l-.9 .5"/>
</g>
<!-- layer: Visible Narrow -->
<path d="M306.9 150.6l-.4 .1M293.5 232.3l-.2 .1M295.5 233.9l-.2 .1M295.9 227.7l-.2 .1M298.8 229.8l-.2 .1M300.1 234.6l-.3 .1M300.6 229.9l-.2 .1M301.8 237.1l-.2 .2M303 237.6l-.2 .2M303 238.3l-.2 .1" fill="none" stroke="#000" stroke-width=".35"/>
<!-- layer: Titleblock -->
<path d="M349.5 369.3l196.6-.2v43.7h-196.6zM415.9 369.3l.1 43.5M546.1 375.3l-196.6 .2M416 399.9l-66.5 .2M465.1 393.7v12.7M546.1 393.7l-196.3 .2M546.1 387.6l-196.6 .2M546.1 381.4l-196.6 .2M349.5 406.4h196.6M366.4 400l.1 12.8M450.8 406.4v6.4M501.6 406.4v6.4" fill="none" stroke="#000" stroke-width=".36"/>
<!-- layer: Custom Tables -->
<path d="M389.6 252.6h135.9v33.5h-135.9zM389.6 260.2h135.9M389.6 267.9h135.9M389.6 279.5h135.9M421.5 267.9v18.2M455.5 267.9v18.2M492.1 267.9v18.2" fill="none" stroke="#000" stroke-width=".35"/>
<!-- layer: FD_Dimensions -->
<g fill="none" stroke="#000" stroke-width=".35">
<path d="M129.3 15.6v3M107.2 21.7h58.6M108.9 24.7v185.4M121.2 24h8.1M127.5 26.2h38.3M129.3 21.7v4.5M129.3 29.3v180.8M403.1 58.3v7.6M453.9 58.3v7.6M159.2 70h6.6M159.2 74.8h6.6M406.2 60h15.9"/>
<path d="M434.9 60h16M188.4 89.3h7.7M188.4 94h7.7M388.4 119h3.1M394.5 117.2v24.4M402.1 117.2v24.4M405.2 119h3M356.4 137.3v3M379.3 137.3v3M420.4 131.1v15.3M423.4 132.9h6.6M433.1 131.1v15.3"/>
<path d="M433.1 132.9h3M354.6 143.4h45.8M377.5 156.1h22.9M379.3 159.1v3.1M434.9 148.1h19.8M452.9 151.2v8.2M456 145.1h-3.1v3M159.2 166.5h6.6M159.2 171.2h6.6M354.6 162.4h38.1M356.4 165.5v3M394.5 164.2v15.3"/>
<path d="M397.6 177.7h6.8M416.9 177.7h6.8M426.7 167.3v12.2M447.1 162.4h7.6M188.4 187.2h7.7M188.4 192h7.7M108.9 215.8v185.4M129.3 215.8v180.8M159.2 262.8h6.6M159.2 267.6h6.6M188.4 285.1h7.7M188.4 289.9h7.7"/>
<path d="M159.2 358.1h6.6M159.2 362.9h6.6M127.5 399.7h38.3M129.3 399.7v4.6M188.4 399.7h7.7M188.4 381.9h7.7M188.4 386.7h7.7M107.2 404.3h58.6M121.2 402h8.1M129.3 407.3v3.1"/>
</g>
<g fill="#000" stroke="#000" stroke-width=".35">
<path d="M128.8 18.6h1l-.5 3.1zM108.9 21.7l.6 3h-1.1zM129.3 26.2l.5 3.1h-1zM403.1 60l3.1-.5v1zM450.9 59.5l3 .5-3 .5zM391.5 118.5l3 .5-3 .5zM402.1 119l3.1-.5v1zM420.4 132.9l3-.5v1zM430 132.4l3.1 .5-3.1 .5zM355.9 140.3h1l-.5 3.1zM379.3 156.1l.5 3h-1zM378.8 140.3h1l-.5 3.1z"/>
<path d="M452.4 159.4h1.1l-.6 3zM452.9 148.1l.6 3.1h-1.1zM356.4 162.4l.5 3.1h-1zM394.5 177.7l3.1-.5v1zM423.7 177.2l3 .5-3 .5zM128.8 396.6h1l-.5 3.1zM108.4 401.2h1.1l-.6 3.1zM129.3 404.3l.5 3h-1z"/>
</g>
<!-- layer: Smart Centers -->
<path d="M426.7 145.1v7.5M426.7 154.4v1.8M426.7 158v7.5" fill="none" stroke="#000" stroke-width=".35"/>
<g font-size="5.3">
<text x="412.5" y="92">TOP VIEW</text>
<text x="440" y="257.8">rabbet guides</text>
<text x="405" y="265.4">Left: exterior - G57</text>
<text x="455.7" y="265.4">-</text>
<text x="464.9" y="265.4">Right: interior - G57</text>
<text x="428.5" y="296.6">Note on rabbeting</text>
<text x="271.4" y="382.7">FRONT VIEW</text>
<text x="272.6" y="392.9">Note on drilling and rabbeting</text>
</g>
<text font-size="5" x="495.2" y="136.9">TYPICAL DETAIL</text>
<g font-size="4.6">
<text x="418.8" y="373.8">N 001</text>
<text x="419" y="380.1">3X86 0</text>
<text x="419" y="386.2">3X86</text>
</g>
<g font-size="4.3">
<text x="109.5" y="25.5">1.438</text>
<text x="423.2" y="61.5">6.000</text>
<text x="142.7" y="71.5">103.843</text>
<text x="142.7" y="76.3">102.343</text>
<text x="197.2" y="90.8">97.780</text>
<text x="197.2" y="95.5">96.280</text>
<text x="409.3" y="120.5">0.300 rabbet width</text>
<text x="437.2" y="134.4">0.500 drill diameter</text>
<text x="374" y="148.3">0.500</text>
<text x="457.1" y="146.2">0.563 drill depth</text>
<text x="351.1" y="151.8">0.750</text>
<text x="369.7" y="153.4">stile depth</text>
<text x="343.2" y="157">stile thickness</text>
<text x="145.1" y="168">73.458</text>
<text x="145.1" y="172.7">71.958</text>
<text x="405.2" y="179.2">1.268</text>
<text x="197.2" y="188.7">66.916</text>
<text x="197.2" y="193.5">65.416</text>
<text x="101.1" y="214.5">120.500</text>
<text x="121.5" y="214.5">117.625</text>
<text x="145.1" y="264.4">43.105</text>
<text x="145.1" y="269.1">41.605</text>
<text x="392" y="272.6">left rabbeting</text>
<text x="425" y="272.2">left rabbeting</text>
<text x="458.8" y="272.6">right rabbeting</text>
<text x="493.8" y="272.2">right rabbeting</text>
<text x="400.9" y="277.7">start</text>
<text x="432" y="277.3">lenght</text>
<text x="469.2" y="277.7">start</text>
<text x="502.3" y="277.3">lenght</text>
<text x="197.2" y="286.6">36.084</text>
<text x="395.5" y="284.3">106.949 in</text>
<text x="429.8" y="284.3">98.772 in</text>
<text x="463.8" y="284.3">100.886 in</text>
<text x="498.8" y="284.3">102.886 in</text>
<text x="197.2" y="291.4">34.584</text>
<text x="145.1" y="359.6">13.095</text>
<text x="145.1" y="364.4">11.595</text>
<text x="197.2" y="383.4">5.595</text>
<text x="197.3" y="388.2">4.095</text>
<text x="418.8" y="392.4">0.02 in</text>
<text x="197.2" y="401.2">0.000</text>
<text x="109.5" y="403.5">1.438</text>
<text x="386.7" y="411.6">5.00 in</text>
<text x="431.3" y="411.1">1:8</text>
<text x="516.9" y="411.1">1/1</text>
</g>
<g font-size="3.9">
<text x="369.9" y="404.5">LD:12.00 in / RD:4.50 in</text>
<text x="420" y="403.6">L:Outswing / R:Inswing</text>
<text x="468.4" y="403.6">L:right-hand hinging / R:left-hand hinging</text>
</g>
<g font-size="3.5">
<text x="495.1" y="142.4">Reference</text>
<text x="495.2" y="147.5">- Only machine if displayed.</text>
<text x="428.7" y="302.1">Only machine if displayed.</text>
<text x="428.7" y="307.2">measured from the bottom edge of the stile panel</text>
<text x="350.8" y="373.6">ORDER NUMBER</text>
<text x="350.8" y="379.9">COMPONENT ID</text>
<text x="350.8" y="386.1">SERIES</text>
<text x="350.8" y="392.2">TOLERANCE</text>
<text x="272.8" y="398.4">Only machine if displayed.</text>
<text x="369.6" y="398.4">CLEARANCE</text>
<text x="430.4" y="397.8">SWING</text>
<text x="494.5" y="397.6">HINGE</text>
<text x="272.8" y="403.5">Solid circles : machine on the front side</text>
<text x="350.8" y="404.5">FLOOR</text>
<text x="272.7" y="408.6">Broken circles: machine on the back side</text>
<text x="350.8" y="410.5">CEILING</text>
<text x="417.5" y="410.9">SCALE</text>
<text x="452.1" y="410.9">WEIGHT</text>
<text x="502.9" y="410.9">SHEET</text>
</g>
</svg>
